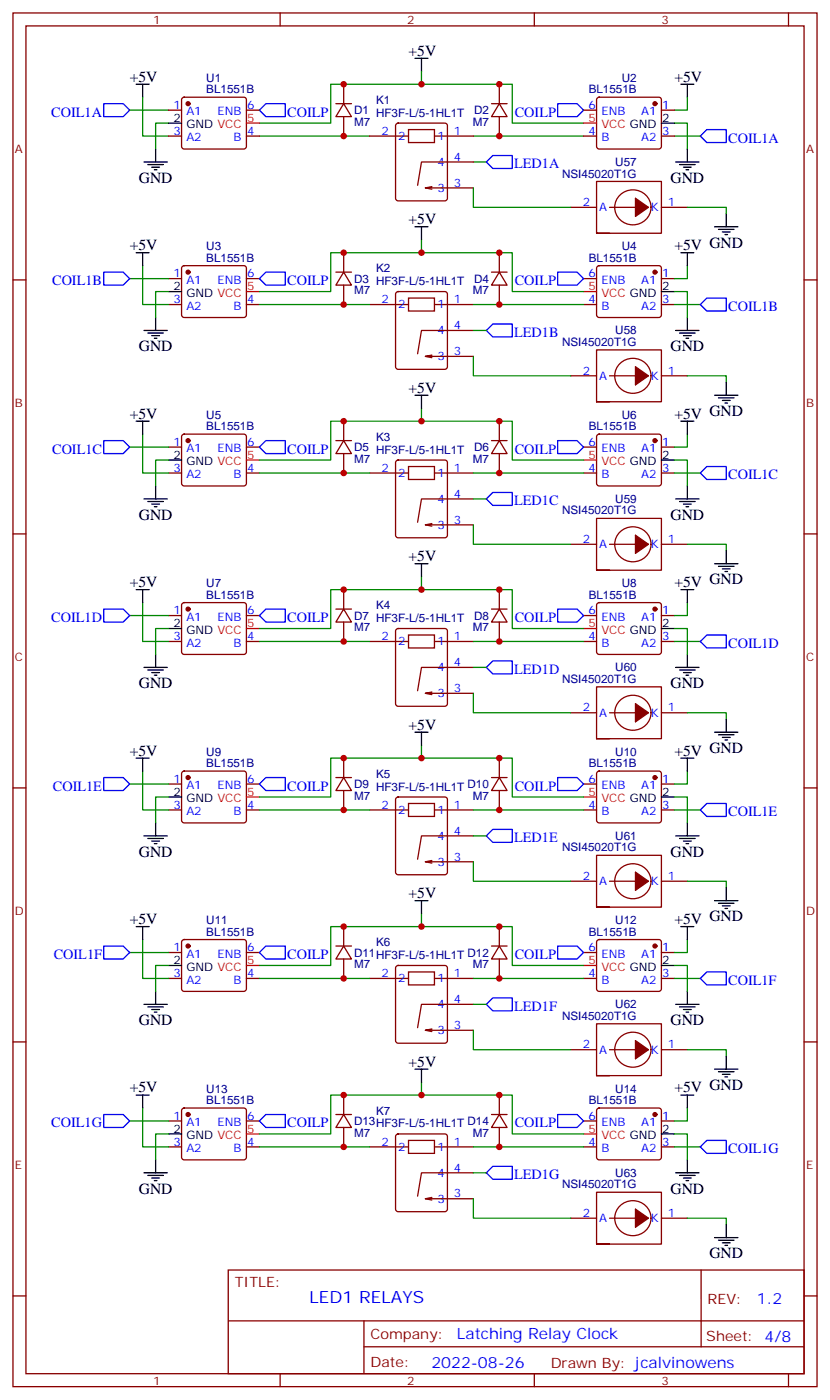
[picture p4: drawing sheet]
<svg xmlns="http://www.w3.org/2000/svg" width="226mm" height="381mm" viewBox="0 0 226 381" stroke-linecap="round" stroke-linejoin="round" font-family="sans-serif">
<g fill="none" stroke="#870000" stroke-width=".35">
<path d="M3.5 3.5h218.7v374h-218.7zM7.1 7.1h211.6v366.8h-211.6zM76.2 3.5v3.6M145.3 3.5v3.6M214.5 3.5v3.6M45.9 30h3.5M45.9 37h3.5M49.6 26.7l.5-.2h16.2a.71 .71 0 0 1 .7 .7v12.7l-.2 .5-.5 .2h-16.2l-.5-.3-.2-.4v-12.7zM67 30h3.6M67 37h3.6M91.4 28.2h4.2M93.5 28.2l2.1 3.6h-4.2z"/>
<path d="M93.5 22.9v5.3M93.5 31.8v5.2M100.5 37h10.6M107.8 33.7l.5-.2h12.7a.71 .71 0 0 1 .7 .7l-.1 20-.6 .5h-12.7l-.5-.3-.2-.4v-19.8zM111.1 35.3h7.1v3.5h-7.1zM118.2 37h10.6M133.7 28.2h4.2M135.8 28.2l2.1 3.6h-4.2zM135.8 22.9v5.3M135.8 31.8v5.2M158.7 30h3.6M158.7 37h3.6"/>
<path d="M162.5 26.7l.5-.2h16.2a.71 .71 0 0 1 .7 .7v12.7l-.2 .5-.5 .2h-16.2l-.5-.3-.2-.4v-12.7zM179.9 30h3.5M179.9 37h3.5M115.7 51.2l1.8 .3M117.5 50.8l-1.8 .4h13.1M128.8 44.1h-14.1l-1.1 6.3M155.2 56.4h7.1M165.8 56.4h10.6M168.4 53.4a4.8 4.8 0 0 1 7.7 .1 4.8 4.8 0 0 1-2.2 7.4 4.8 4.8 0 0 1-5.7-1.6 4.8 4.8 0 0 1 .2-5.9zM179.9 56.4h7.1M3.5 76.2h3.6M45.9 75.8h3.5"/>
<path d="M49.6 72.5l.5-.2h16.2a.71 .71 0 0 1 .7 .7v12.7l-.2 .5-.5 .2h-16.2l-.5-.2-.2-.5v-12.7zM67 75.8h3.6M91.4 74.1h4.2M93.5 74.1l2.1 3.5h-4.2zM93.5 68.8v5.3M93.5 77.6v5.3M107.8 79.6l.5-.2h12.7a.71 .71 0 0 1 .7 .7l-.1 20-.6 .4h-12.7l-.5-.2-.2-.5v-19.7zM133.7 74.1h4.2M135.8 74.1l2.1 3.5h-4.2zM135.8 68.8v5.3M135.8 77.6v5.3M158.7 75.8h3.6"/>
<path d="M162.3 63.5v-14.1h17.6v14.1h-17.6h3.5M162.5 72.5l.5-.2h16.2a.71 .71 0 0 1 .7 .7v12.7l-.2 .5-.5 .2h-16.2l-.5-.2-.2-.5v-12.7zM179.9 75.8h3.5M218.7 76.2h3.5M45.9 82.9h3.5M67 82.9h3.6M100.5 82.9h10.6M111.1 81.1h7.1v3.6h-7.1zM115.7 97l1.8 .4M117.5 96.7l-1.8 .3h13.1M118.2 82.9h10.6M128.8 90h-14.1l-1.1 6.3"/>
<path d="M158.7 82.9h3.6M168.4 99.2a4.8 4.8 0 0 1 7.7 .2 4.8 4.8 0 0 1-2.2 7.4 4.8 4.8 0 0 1-5.7-1.7 4.8 4.8 0 0 1 .2-5.9zM179.9 82.9h3.5M49.6 118.4l.5-.2h16.2a.71 .71 0 0 1 .7 .7v12.7l-.2 .5-.5 .2h-16.2l-.5-.2-.2-.5v-12.7zM91.4 119.9h4.2M93.5 119.9l2.1 3.6h-4.2zM93.5 114.7v5.2M133.7 119.9h4.2M135.8 119.9l2.1 3.6h-4.2zM135.8 114.7v5.2M155.2 102.3h7.1M162.3 109.4v-14.1h17.6v14.1h-17.6h3.5"/>
<path d="M162.5 118.4l.5-.2h16.2a.71 .71 0 0 1 .7 .7v12.7l-.2 .5-.5 .2h-16.2l-.5-.2-.2-.5v-12.7zM165.8 102.3h10.6M179.9 102.3h7.1M45.9 128.8h3.5M45.9 121.7h3.5M67 128.8h3.6M67 121.7h3.6M93.5 123.5v5.3M100.5 128.8h10.6M107.8 125.4l.5-.2h12.7a.71 .71 0 0 1 .7 .7l-.1 20.1-.6 .4h-12.7l-.5-.2-.2-.5v-19.8zM111.1 127h7.1v3.5h-7.1zM118.2 128.8h10.6"/>
<path d="M128.8 135.8h-14.1l-1.1 6.4M135.8 123.5v5.3M158.7 128.8h3.6M158.7 121.7h3.6M179.9 128.8h3.5M179.9 121.7h3.5M3.5 145.3h3.6M115.7 142.9l1.8 .3M117.5 142.5l-1.8 .4h13.1M155.2 148.2h7.1M162.3 155.2v-14.1h17.6v14.1h-17.6h3.5M165.8 148.2h10.6"/>
<path d="M168.4 145.1a4.8 4.8 0 0 1 7.7 .2 4.8 4.8 0 0 1-2.2 7.3 4.8 4.8 0 0 1-5.7-1.6 4.8 4.8 0 0 1 .2-5.9zM179.9 148.2h7.1M218.7 145.3h3.5M45.9 174.6h3.5M45.9 167.6h3.5M49.6 164.2l.5-.2h16.2a.71 .71 0 0 1 .7 .7v12.7l-.2 .5-.5 .3h-16.2l-.5-.3-.2-.5v-12.7zM67 174.6h3.6M67 167.6h3.6M91.4 165.8h4.2M93.5 165.8l2.1 3.5h-4.2zM93.5 160.5v5.3M93.5 169.3v5.3"/>
<path d="M100.5 174.6h10.6M107.8 171.3l.5-.2h12.7a.71 .71 0 0 1 .7 .7l-.1 20-.6 .5h-12.7l-.5-.3-.2-.4v-19.8zM111.1 172.9h7.1v3.5h-7.1zM118.2 174.6h10.6M133.7 165.8h4.2M135.8 165.8l2.1 3.5h-4.2zM135.8 160.5v5.3M135.8 169.3v5.3M158.7 174.6h3.6M158.7 167.6h3.6M162.5 164.2l.5-.2h16.2a.71 .71 0 0 1 .7 .7v12.7l-.2 .5-.5 .3h-16.2l-.5-.3-.2-.5v-12.7zM179.9 174.6h3.5"/>
<path d="M179.9 167.6h3.5M115.7 188.7l1.8 .4M117.5 188.4l-1.8 .3h13.1M128.8 181.7h-14.1l-1.1 6.3M155.2 194h7.1M165.8 194h10.6M168.4 191a4.8 4.8 0 0 1 7.7 .1 4.8 4.8 0 0 1-2.2 7.4 4.8 4.8 0 0 1-5.7-1.6 4.8 4.8 0 0 1 .2-5.9zM179.9 194h7.1M3.5 214.5h3.6M45.9 213.4h3.5M49.6 210.1l.5-.2h16.2a.71 .71 0 0 1 .7 .7v12.7l-.2 .5-.5 .2h-16.2l-.5-.2-.2-.5v-12.7zM67 213.4h3.6"/>
<path d="M91.4 211.7h4.2M93.5 211.7l2.1 3.5h-4.2zM93.5 206.4v5.3M93.5 215.2v5.3M107.8 217.2l.5-.2h12.7a.71 .71 0 0 1 .7 .7l-.1 20-.6 .4h-12.7l-.5-.2-.2-.5v-19.7zM111.1 218.7h7.1v3.6h-7.1zM133.7 211.7h4.2M135.8 211.7l2.1 3.5h-4.2zM135.8 206.4v5.3M135.8 215.2v5.3M158.7 213.4h3.6M162.3 201.1v-14.1h17.6v14.1h-17.6h3.5"/>
<path d="M162.5 210.1l.5-.2h16.2a.71 .71 0 0 1 .7 .7v12.7l-.2 .5-.5 .2h-16.2l-.5-.2-.2-.5v-12.7zM179.9 213.4h3.5M218.7 214.5h3.5M45.9 220.5h3.5M67 220.5h3.6M100.5 220.5h10.6M115.7 234.6l1.8 .4M117.5 234.2l-1.8 .4h13.1M118.2 220.5h10.6M128.8 227.5h-14.1l-1.1 6.4M155.2 239.9h7.1M158.7 220.5h3.6"/>
<path d="M165.8 239.9h10.6M168.4 236.8a4.8 4.8 0 0 1 7.7 .2 4.8 4.8 0 0 1-2.2 7.4 4.8 4.8 0 0 1-5.7-1.7 4.8 4.8 0 0 1 .2-5.9zM179.9 220.5h3.5M179.9 239.9h7.1M45.9 259.3h3.5M49.6 256l.5-.2h16.2a.71 .71 0 0 1 .7 .7v12.7l-.2 .5-.5 .2h-16.2l-.5-.3-.2-.4v-12.7zM67 259.3h3.6M91.4 257.5h4.2M93.5 257.5l2.1 3.6h-4.2zM93.5 252.2v5.3M133.7 257.5h4.2M135.8 257.5l2.1 3.6h-4.2z"/>
<path d="M135.8 252.2v5.3M158.7 259.3h3.6M162.3 246.9v-14.1h17.6v14.1h-17.6h3.5M162.5 256l.5-.2h16.2a.71 .71 0 0 1 .7 .7v12.7l-.2 .5-.5 .2h-16.2l-.5-.3-.2-.4v-12.7zM179.9 259.3h3.5M45.9 266.3h3.5M67 266.3h3.6M93.5 261.1v5.2M100.5 266.3h10.6M107.8 263l.5-.2h12.7a.71 .71 0 0 1 .7 .7l-.1 20.1-.6 .4h-12.7l-.5-.2-.2-.5v-19.8zM111.1 264.6h7.1v3.5h-7.1zM118.2 266.3h10.6"/>
<path d="M128.8 273.4h-14.1l-1.1 6.4M135.8 261.1v5.2M158.7 266.3h3.6M179.9 266.3h3.5M3.5 283.6h3.6M93.5 298.1v5.3M115.7 280.5l1.8 .3M117.5 280.1l-1.8 .4h13.1M135.8 298.1v5.3M155.2 285.8h7.1M162.3 292.8v-14.1h17.6v14.1h-17.6h3.5M165.8 285.8h10.6"/>
<path d="M168.4 282.7a4.8 4.8 0 0 1 7.7 .1 4.8 4.8 0 0 1-2.2 7.4 4.8 4.8 0 0 1-5.7-1.6 4.8 4.8 0 0 1 .2-5.9zM179.9 285.8h7.1M218.7 283.6h3.5M45.9 312.2h3.5M45.9 305.2h3.5M49.6 301.8l.5-.2h16.2a.71 .71 0 0 1 .7 .7v12.7l-.2 .5-.5 .2h-16.2l-.5-.2-.2-.5v-12.7zM67 312.2h3.6M67 305.2h3.6M91.4 303.4h4.2M93.5 303.4l2.1 3.5h-4.2zM93.5 306.9v5.3M100.5 312.2h10.6"/>
<path d="M107.8 308.9l.5-.2h12.7a.71 .71 0 0 1 .7 .7l-.1 20-.6 .4h-12.7l-.5-.2-.2-.5v-19.7zM111.1 310.4h7.1v3.6h-7.1zM118.2 312.2h10.6M128.8 319.3h-14.1l-1.1 6.3M133.7 303.4h4.2M135.8 303.4l2.1 3.5h-4.2zM135.8 306.9v5.3M158.7 312.2h3.6M158.7 305.2h3.6M162.5 301.8l.5-.2h16.2a.71 .71 0 0 1 .7 .7v12.7l-.2 .5-.5 .2h-16.2l-.5-.2-.2-.5v-12.7zM179.9 312.2h3.5M179.9 305.2h3.5"/>
<path d="M115.7 326.3l1.8 .4M117.5 326l-1.8 .3h13.1M155.2 331.6h7.1M162.3 338.7v-14.1h17.6v14.1h-17.6h3.5M165.8 331.6h10.6M168.4 328.5a4.8 4.8 0 0 1 7.7 .2 4.8 4.8 0 0 1-2.2 7.4 4.8 4.8 0 0 1-5.7-1.7 4.8 4.8 0 0 1 .2-5.9zM179.9 331.6h7.1M3.5 352.8h3.6M62.1 345.7h156.6v28.2h-156.6zM62.1 359.6h156.5M99 359.6v14.1M190.7 345.7v20.9"/>
<path d="M218.7 352.8h3.5M76.2 373.9v3.6M99 366.6h119.6M145.3 373.9v3.6M214.5 373.9v3.6"/>
</g>
<g fill="#870000" stroke="#870000" stroke-width=".35">
<path d="M172.9 54v4.9z"/>
<path d="M172.9 54l3.5 2.4-3.5 2.5z"/>
<path d="M172.9 99.8v5z"/>
<path d="M172.9 99.8l3.5 2.5-3.5 2.5z"/>
<path d="M172.9 145.7v4.9z"/>
<path d="M172.9 145.7l3.5 2.5-3.5 2.4z"/>
<path d="M172.9 191.6v4.9z"/>
<path d="M172.9 191.6l3.5 2.4-3.5 2.5z"/>
<path d="M172.9 237.4v5z"/>
<path d="M172.9 237.4l3.5 2.5-3.5 2.5z"/>
<path d="M172.9 283.3v4.9z"/>
<path d="M172.9 283.3l3.5 2.5-3.5 2.4z"/>
<path d="M172.9 329.1v5z"/>
<path d="M172.9 329.1l3.5 2.5-3.5 2.5z"/>
<circle cx="178.2" cy="303.4" r=".53"/>
<circle cx="51.2" cy="303.4" r=".53"/>
<circle cx="178.2" cy="257.5" r=".53"/>
<circle cx="51.2" cy="257.5" r=".53"/>
<circle cx="178.2" cy="211.7" r=".53"/>
<circle cx="51.2" cy="211.7" r=".53"/>
<circle cx="178.2" cy="165.8" r=".53"/>
<circle cx="51.2" cy="165.8" r=".53"/>
<circle cx="178.2" cy="119.9" r=".53"/>
<circle cx="51.2" cy="119.9" r=".53"/>
<circle cx="178.2" cy="74.1" r=".53"/>
<circle cx="51.2" cy="74.1" r=".53"/>
<circle cx="51.2" cy="28.2" r=".53"/>
<circle cx="178.2" cy="28.2" r=".53"/>
</g>
<g fill="none" stroke="#000" stroke-width=".35">
<path d="M112.9 15.9h3.5M114.7 15.9v3.5M37 22.9h3.6M38.8 22.9v3.6M45.9 33.5h3.5M179.9 33.5h3.5M185.2 22.9h3.5M187 22.9v3.6M39.2 44.1h6.3M40.2 44.8h4.2M41.3 45.5h2.1M42 46.2h.7"/>
<path d="M42.3 40.6v3.5M183.8 44.1h6.3M184.9 44.8h4.2M185.9 45.5h2.1M186.6 46.2h.7M187 40.6v3.5M197.6 58.2v3.5M37 68.8h3.6M38.8 68.8v3.5M45.9 79.4h3.5M112.9 61.7h3.5M114.7 61.7v3.6"/>
<path d="M179.9 79.4h3.5M185.2 68.8h3.5M187 68.8v3.5M194.4 61.7h6.3M195.4 62.4h4.3M196.5 63.1h2.1M197.2 63.9h.7M39.2 90h6.3M40.2 90.7h4.2M41.3 91.4h2.1M42 92.1h.7M42.3 86.4v3.6"/>
<path d="M183.8 90h6.3M184.9 90.7h4.2M185.9 91.4h2.1M186.6 92.1h.7M187 86.4v3.6M37 114.7h3.6M38.8 114.7v3.5M112.9 107.6h3.5M114.7 107.6v3.5M185.2 114.7h3.5M187 114.7v3.5M194.4 107.6h6.3"/>
<path d="M195.4 108.3h4.3M196.5 109h2.1M197.2 109.7h.7M197.6 104.1v3.5M39.2 135.8h6.3M40.2 136.5h4.2M41.3 137.2h2.1M42 137.9h.7M42.3 132.3v3.5M45.9 125.2h3.5M179.9 125.2h3.5M183.8 135.8h6.3"/>
<path d="M184.9 136.5h4.2M185.9 137.2h2.1M186.6 137.9h.7M187 132.3v3.5M112.9 153.5h3.5M114.7 153.5v3.5M194.4 153.5h6.3M195.4 154.2h4.3M196.5 154.9h2.1M197.2 155.6h.7M197.6 149.9v3.6M37 160.5h3.6"/>
<path d="M38.8 160.5v3.5M42.3 178.2v3.5M45.9 171.1h3.5M179.9 171.1h3.5M185.2 160.5h3.5M187 160.5v3.5M187 178.2v3.5M39.2 181.7h6.3M40.2 182.4h4.2M41.3 183.1h2.1M42 183.8h.7M112.9 199.3h3.5"/>
<path d="M114.7 199.3v3.5M183.8 181.7h6.3M184.9 182.4h4.2M185.9 183.1h2.1M186.6 183.8h.7M194.4 199.3h6.3M197.6 195.8v3.5M37 206.4h3.6M38.8 206.4v3.5M45.9 217h3.5M179.9 217h3.5M185.2 206.4h3.5"/>
<path d="M187 206.4v3.5M195.4 200h4.3M196.5 200.7h2.1M197.2 201.4h.7M39.2 227.5h6.3M40.2 228.2h4.2M41.3 229h2.1M42 229.7h.7M42.3 224v3.5M183.8 227.5h6.3M184.9 228.2h4.2M185.9 229h2.1"/>
<path d="M186.6 229.7h.7M187 224v3.5M37 252.2h3.6M38.8 252.2v3.6M112.9 245.2h3.5M114.7 245.2v3.5M185.2 252.2h3.5M187 252.2v3.6M194.4 245.2h6.3M195.4 245.9h4.3M196.5 246.6h2.1M197.2 247.3h.7"/>
<path d="M197.6 241.7v3.5M39.2 273.4h6.3M40.2 274.1h4.2M41.3 274.8h2.1M42 275.5h.7M42.3 269.9v3.5M45.9 262.8h3.5M179.9 262.8h3.5M183.8 273.4h6.3M184.9 274.1h4.2M185.9 274.8h2.1M186.6 275.5h.7"/>
<path d="M187 269.9v3.5M37 298.1h3.6M38.8 298.1v3.5M112.9 291h3.5M114.7 291v3.6M185.2 298.1h3.5M187 298.1v3.5M194.4 291h6.3M195.4 291.7h4.3M196.5 292.5h2.1M197.2 293.2h.7M197.6 287.5v3.5"/>
<path d="M39.2 319.3h6.3M40.2 320h4.2M42.3 315.7v3.6M45.9 308.7h3.5M179.9 308.7h3.5M183.8 319.3h6.3M184.9 320h4.2M187 315.7v3.6M41.3 320.7h2.1M42 321.4h.7M185.9 320.7h2.1M186.6 321.4h.7"/>
<path d="M194.4 336.9h6.3M195.4 337.6h4.3M196.5 338.3h2.1M197.2 339h.7M197.6 333.4v3.5"/>
</g>
<g fill="none" stroke="#f00" stroke-width=".35">
<path d="M67 33.5h3.6M158.7 33.5h3.6M67 79.4h3.6M158.7 79.4h3.6M67 125.2h3.6M158.7 125.2h3.6M67 171.1h3.6M158.7 171.1h3.6M67 217h3.6M158.7 217h3.6M67 262.8h3.6M158.7 262.8h3.6"/>
<path d="M67 308.7h3.6M158.7 308.7h3.6"/>
</g>
<g fill="none" stroke="#008700" stroke-width=".35">
<path d="M114.7 19.4v3.5h-24.7v10.6h-19.4M35.3 30h10.6M38.8 26.5v10.5h7.1M45.9 33.5h-3.6v7.1M70.6 37h29.9M114.7 22.9h24.6v10.6h19.4M128.8 37h29.9M183.4 33.5h3.6v7.1M183.4 37h7.1M187 26.5v3.5h-3.6M128.8 51.2v5.2h26.4M128.8 44.1h3.5"/>
<path d="M187 56.4h10.6v1.8M35.3 75.8h10.6M38.8 72.3v10.6h7.1M45.9 79.4h-3.6v7M114.7 65.3v3.5h-24.7v10.6h-19.4M114.7 68.8h24.6v10.6h19.4M183.4 79.4h3.6v7M187 72.3v3.5h-3.6M70.6 82.9h29.9M128.8 97v5.3h26.4M128.8 82.9h29.9M128.8 90h3.5"/>
<path d="M183.4 82.9h7.1M38.8 118.2v10.6h7.1M114.7 111.1v3.6h-24.7v10.5h-19.4M114.7 114.7h24.6v10.5h19.4M187 118.2v3.5h-3.6M187 102.3h10.6v1.8M35.3 121.7h10.6M45.9 125.2h-3.6v7.1M70.6 128.8h29.9M128.8 128.8h29.9M128.8 135.8h3.5M183.4 125.2h3.6v7.1"/>
<path d="M183.4 128.8h7.1M114.7 157v3.5h-24.7v10.6h-19.4M128.8 142.9v5.3h26.4M187 148.2h10.6v1.7M35.3 167.6h10.6M38.8 164v10.6h7.1M45.9 171.1h-3.6v7.1M70.6 174.6h29.9M114.7 160.5h24.6v10.6h19.4M128.8 174.6h29.9M183.4 171.1h3.6v7.1M183.4 174.6h7.1"/>
<path d="M187 164v3.6h-3.6M128.8 188.7v5.3h26.4M128.8 181.7h3.5M187 194h10.6v1.8M35.3 213.4h10.6M38.8 209.9v10.6h7.1M45.9 217h-3.6v7M114.7 202.8v3.6h-24.7v10.6h-19.4M114.7 206.4h24.6v10.6h19.4M183.4 217h3.6v7M187 209.9v3.5h-3.6M70.6 220.5h29.9"/>
<path d="M128.8 234.6v5.3h26.4M128.8 220.5h29.9M128.8 227.5h3.5M183.4 220.5h7.1M187 239.9h10.6v1.8M35.3 259.3h10.6M38.8 255.8v10.5h7.1M114.7 248.7v3.5h-24.7v10.6h-19.4M114.7 252.2h24.6v10.6h19.4M187 255.8v3.5h-3.6M45.9 262.8h-3.6v7.1M70.6 266.3h29.9"/>
<path d="M128.8 266.3h29.9M128.8 273.4h3.5M183.4 262.8h3.6v7.1M183.4 266.3h7.1M114.7 294.6v3.5h-24.7v10.6h-19.4M114.7 298.1h24.6v10.6h19.4M128.8 280.5v5.3h26.4M187 285.8h10.6v1.7M35.3 305.2h10.6M38.8 301.6v10.6h7.1M45.9 308.7h-3.6v7M70.6 312.2h29.9"/>
<path d="M128.8 312.2h29.9M128.8 319.3h3.5M183.4 308.7h3.6v7M183.4 312.2h7.1M187 301.6v3.6h-3.6M128.8 326.3v5.3h26.4M187 331.6h10.6v1.8"/>
</g>
<g fill="none" stroke="#00f" stroke-width=".35">
<path d="M28.2 28.2h5.3l1.8 1.8-1.8 1.8h-5.3zM70.6 30l1.7-1.8h5.3v3.6h-5.3zM151.7 28.2h5.3l1.7 1.8-1.7 1.8h-5.3zM190.5 37l1.8-1.7h5.3v3.5h-5.3zM134.1 42.3h5.2v3.6h-5.2l-1.8-1.8zM28.2 74.1h5.3l1.8 1.7-1.8 1.8h-5.3zM72.3 74.1h5.3v3.5h-5.3l-1.7-1.8zM151.7 74.1h5.3l1.7 1.7-1.7 1.8h-5.3zM134.1 88.2h5.2v3.5h-5.2l-1.8-1.7zM192.3 81.1h5.3v3.6h-5.3l-1.8-1.8zM28.2 119.9h5.3l1.8 1.8-1.8 1.8h-5.3zM72.3 119.9h5.3v3.6h-5.3l-1.7-1.8z"/>
<path d="M151.7 119.9h5.3l1.7 1.8-1.7 1.8h-5.3zM134.1 134.1h5.2v3.5h-5.2l-1.8-1.8zM192.3 127h5.3v3.5h-5.3l-1.8-1.7zM28.2 165.8h5.3l1.8 1.8-1.8 1.7h-5.3zM70.6 167.6l1.7-1.8h5.3v3.5h-5.3zM134.1 179.9h5.2v3.5h-5.2l-1.8-1.7zM151.7 165.8h5.3l1.7 1.8-1.7 1.7h-5.3zM192.3 172.9h5.3v3.5h-5.3l-1.8-1.8zM28.2 211.7h5.3l1.8 1.7-1.8 1.8h-5.3zM70.6 213.4l1.7-1.7h5.3v3.5h-5.3zM151.7 211.7h5.3l1.7 1.7-1.7 1.8h-5.3zM192.3 218.7h5.3v3.6h-5.3l-1.8-1.8z"/>
<path d="M134.1 225.8h5.2v3.5h-5.2l-1.8-1.8zM28.2 257.5h5.3l1.8 1.8-1.8 1.8h-5.3zM70.6 259.3l1.7-1.8h5.3v3.6h-5.3zM151.7 257.5h5.3l1.7 1.8-1.7 1.8h-5.3zM134.1 271.6h5.2v3.6h-5.2l-1.8-1.8zM190.5 266.3l1.8-1.7h5.3v3.5h-5.3zM28.2 303.4h5.3l1.8 1.8-1.8 1.7h-5.3zM72.3 303.4h5.3v3.5h-5.3l-1.7-1.7zM132.3 319.3l1.8-1.8h5.2v3.5h-5.2zM151.7 303.4h5.3l1.7 1.8-1.7 1.7h-5.3zM192.3 310.4h5.3v3.6h-5.3l-1.8-1.8z"/>
</g>
<g fill="#c00">
<circle cx="114.7" cy="298.1" r=".88"/>
<circle cx="93.5" cy="298.1" r=".88"/>
<circle cx="93.5" cy="312.2" r=".88"/>
<circle cx="135.8" cy="298.1" r=".88"/>
<circle cx="135.8" cy="312.2" r=".88"/>
<circle cx="114.7" cy="252.2" r=".88"/>
<circle cx="93.5" cy="252.2" r=".88"/>
<circle cx="93.5" cy="266.3" r=".88"/>
<circle cx="135.8" cy="252.2" r=".88"/>
<circle cx="135.8" cy="266.3" r=".88"/>
<circle cx="114.7" cy="206.4" r=".88"/>
<circle cx="93.5" cy="206.4" r=".88"/>
<circle cx="93.5" cy="220.5" r=".88"/>
<circle cx="135.8" cy="206.4" r=".88"/>
<circle cx="135.8" cy="220.5" r=".88"/>
<circle cx="114.7" cy="160.5" r=".88"/>
<circle cx="93.5" cy="160.5" r=".88"/>
<circle cx="93.5" cy="174.6" r=".88"/>
<circle cx="135.8" cy="160.5" r=".88"/>
<circle cx="135.8" cy="174.6" r=".88"/>
<circle cx="114.7" cy="114.7" r=".88"/>
<circle cx="93.5" cy="114.7" r=".88"/>
<circle cx="93.5" cy="128.8" r=".88"/>
<circle cx="135.8" cy="114.7" r=".88"/>
<circle cx="135.8" cy="128.8" r=".88"/>
<circle cx="114.7" cy="68.8" r=".88"/>
<circle cx="93.5" cy="68.8" r=".88"/>
<circle cx="93.5" cy="82.9" r=".88"/>
<circle cx="135.8" cy="68.8" r=".88"/>
<circle cx="135.8" cy="82.9" r=".88"/>
<circle cx="135.8" cy="37" r=".88"/>
<circle cx="135.8" cy="22.9" r=".88"/>
<circle cx="93.5" cy="37" r=".88"/>
<circle cx="93.5" cy="22.9" r=".88"/>
<circle cx="114.7" cy="22.9" r=".88"/>
</g>
<text font-size="4.6" fill="#00f" x="84.2" y="354.7">LED1 RELAYS</text>
<g font-size="4.2">
<text x="111.1" y="15.2">+5V</text>
<text x="35.3" y="22.2">+5V</text>
<text x="183.4" y="22.2">+5V</text>
<text x="37.7" y="49.7">GND</text>
<text x="182.4" y="49.7">GND</text>
<text x="111.1" y="61">+5V</text>
<text x="35.3" y="68.1">+5V</text>
<text x="183.4" y="68.1">+5V GND</text>
<text x="37.7" y="95.6">GND</text>
<text x="182.4" y="95.6">GND</text>
<text x="111.1" y="106.9">+5V</text>
<text x="35.3" y="113.9">+5V</text>
<text x="183.4" y="113.9">+5V GND</text>
<text x="37.7" y="141.5">GND</text>
<text x="182.4" y="141.5">GND</text>
<text x="111.1" y="152.8">+5V</text>
<text x="35.3" y="159.8">+5V</text>
<text x="183.4" y="159.8">+5V GND</text>
<text x="37.7" y="187.3">GND</text>
<text x="182.4" y="187.3">GND</text>
<text x="111.1" y="198.6">+5V</text>
<text x="35.3" y="205.7">+5V</text>
<text x="183.4" y="205.7">+5V GND</text>
<text x="37.7" y="233.2">GND</text>
<text x="182.4" y="233.2">GND</text>
<text x="111.1" y="244.5">+5V</text>
<text x="35.3" y="251.5">+5V</text>
<text x="183.4" y="251.5">+5V GND</text>
<text x="37.7" y="279">GND</text>
<text x="182.4" y="279">GND</text>
<text x="111.1" y="290.3">+5V</text>
<text x="35.3" y="297.4">+5V</text>
<text x="183.4" y="297.4">+5V GND</text>
<text x="37.7" y="324.9">GND</text>
<text x="182.4" y="324.9">GND</text>
<text x="193" y="342.5">GND</text>
</g>
<g font-size="4.2" fill="#00f">
<text x="205.9" y="355">1.2</text>
<text x="124.3" y="364.5">Latching Relay Clock</text>
<text x="117.3" y="372.3">2022-08-26</text>
</g>
<g font-size="3.9" fill="#00f">
<text x="14" y="31.8">COIL1A</text>
<text x="78.1" y="31.8">COILP</text>
<text x="140" y="31.8">COILP</text>
<text x="198.1" y="38.8">COIL1A</text>
<text x="139.9" y="45.9">LED1A</text>
<text x="14.2" y="77.6">COIL1B</text>
<text x="78.1" y="77.6">COILP</text>
<text x="140" y="77.6">COILP</text>
<text x="198.1" y="84.7">COIL1B</text>
<text x="139.9" y="91.7">LED1B</text>
<text x="14.2" y="123.5">COIL1C</text>
<text x="78.1" y="123.5">COILP</text>
<text x="140" y="123.5">COILP</text>
<text x="198.1" y="130.5">COIL1C</text>
<text x="139.9" y="137.6">LED1C</text>
<text x="14" y="169.3">COIL1D</text>
<text x="78.1" y="169.3">COILP</text>
<text x="140" y="169.3">COILP</text>
<text x="198.1" y="176.4">COIL1D</text>
<text x="139.9" y="183.4">LED1D</text>
<text x="14.4" y="215.2">COIL1E</text>
<text x="78.1" y="215.2">COILP</text>
<text x="140" y="215.2">COILP</text>
<text x="198.1" y="222.3">COIL1E</text>
<text x="139.9" y="229.3">LED1E</text>
<text x="14.6" y="261.1">COIL1F</text>
<text x="78.1" y="261.1">COILP</text>
<text x="140" y="261.1">COILP</text>
<text x="198.1" y="268.1">COIL1F</text>
<text x="139.9" y="275.2">LED1F</text>
<text x="14" y="306.9">COIL1G</text>
<text x="78.1" y="306.9">COILP</text>
<text x="140" y="306.9">COILP</text>
<text x="198.1" y="314">COIL1G</text>
<text x="139.9" y="321">LED1G</text>
</g>
<g font-size="3.9" fill="#800">
<text x="63.9" y="350.3">TITLE:</text>
<text x="192.5" y="355">REV:</text>
<text x="100.8" y="364.5">Company:</text>
<text x="192.1" y="365.1">Sheet: 4/8</text>
<text x="100.8" y="372.2">Date:</text>
<text x="149.8" y="372.3">Drawn By: jcalvinowens</text>
</g>
<g font-size="3.2" fill="#800">
<text x="41.6" y="6.5">1</text>
<text x="110.8" y="6.5">2</text>
<text x="179.9" y="6.5">3</text>
<text x="4.1" y="41.6">A</text>
<text x="219.3" y="41.6">A</text>
<text x="4.1" y="110.8">B</text>
<text x="219.3" y="110.8">B</text>
<text x="4.1" y="179.9">C</text>
<text x="219.3" y="179.9">C</text>
<text x="4.1" y="249.1">D</text>
<text x="219.3" y="249.1">D</text>
<text x="4.1" y="318.2">E</text>
<text x="219.3" y="318.2">E</text>
<text x="41.6" y="376.9">1</text>
<text x="110.8" y="376.9">2</text>
<text x="179.9" y="376.9">3</text>
</g>
<g font-size="3.2" fill="#000080">
<text x="56.1" y="22.2">U1</text>
<text x="169.1" y="22.2">U2</text>
<text x="56.1" y="25.4">BL1551B</text>
<text x="102.3" y="28.2">K1</text>
<text x="160.1" y="25.4">BL1551B</text>
<text x="96.3" y="34.3">M7</text>
<text x="96.3" y="31.1">D1 HF3F-L/5-1HL1T</text>
<text x="128.6" y="34.3">M7</text>
<text x="128.9" y="31.1">D2</text>
<text x="167.4" y="45.2">U57</text>
<text x="152.9" y="48.3">NSI45020T1G</text>
<text x="56.1" y="71.3">BL1551B</text>
<text x="56.1" y="68.1">U3</text>
<text x="160.1" y="71.3">BL1551B</text>
<text x="169.1" y="68.1">U4</text>
<text x="96.3" y="77">D3 HF3F-L/5-1HL1T</text>
<text x="102.3" y="74.1">K2</text>
<text x="128.9" y="77">D4</text>
<text x="96.3" y="80.1">M7</text>
<text x="128.6" y="80.1">M7</text>
<text x="152.9" y="94.2">NSI45020T1G</text>
<text x="167.4" y="91">U58</text>
<text x="56.1" y="114">U5</text>
<text x="169.1" y="114">U6</text>
<text x="56.1" y="117.1">BL1551B</text>
<text x="102.3" y="119.9">K3</text>
<text x="160.1" y="117.1">BL1551B</text>
<text x="96.3" y="122.8">D5 HF3F-L/5-1HL1T</text>
<text x="128.9" y="122.8">D6</text>
<text x="96.3" y="126">M7</text>
<text x="128.6" y="126">M7</text>
<text x="167.4" y="136.9">U59</text>
<text x="152.9" y="140.1">NSI45020T1G</text>
<text x="56.1" y="159.8">U7</text>
<text x="169.1" y="159.8">U8</text>
<text x="56.1" y="163">BL1551B</text>
<text x="102.3" y="165.8">K4</text>
<text x="160.1" y="163">BL1551B</text>
<text x="96.3" y="171.9">M7</text>
<text x="96.3" y="168.7">D7 HF3F-L/5-1HL1T</text>
<text x="128.6" y="171.9">M7</text>
<text x="128.9" y="168.7">D8</text>
<text x="152.9" y="185.9">NSI45020T1G</text>
<text x="167.4" y="182.7">U60</text>
<text x="56.1" y="208.8">BL1551B</text>
<text x="56.1" y="205.7">U9</text>
<text x="160.1" y="208.8">BL1551B</text>
<text x="167.4" y="205.7">U10</text>
<text x="96.3" y="214.6">D9 HF3F-L/5-1HL1T D10</text>
<text x="102.3" y="211.7">K5</text>
<text x="96.3" y="217.7">M7</text>
<text x="128.6" y="217.7">M7</text>
<text x="152.9" y="231.8">NSI45020T1G</text>
<text x="167.4" y="228.6">U61</text>
<text x="56.1" y="251.5">U11</text>
<text x="167.4" y="251.5">U12</text>
<text x="56.1" y="254.7">BL1551B</text>
<text x="102.3" y="257.5">K6</text>
<text x="160.1" y="254.7">BL1551B</text>
<text x="96.3" y="263.6">M7</text>
<text x="96.3" y="260.4">D11HF3F-L/5-1HL1T D12</text>
<text x="128.6" y="263.6">M7</text>
<text x="167.4" y="274.5">U62</text>
<text x="152.9" y="277.6">NSI45020T1G</text>
<text x="56.1" y="297.4">U13</text>
<text x="167.4" y="297.4">U14</text>
<text x="56.1" y="300.6">BL1551B</text>
<text x="102.3" y="303.4">K7</text>
<text x="160.1" y="300.6">BL1551B</text>
<text x="96.3" y="309.5">M7</text>
<text x="96.3" y="306.3">D13HF3F-L/5-1HL1T D14</text>
<text x="128.6" y="309.5">M7</text>
<text x="152.9" y="323.5">NSI45020T1G</text>
<text x="167.4" y="320.3">U63</text>
</g>
<g font-size="3.2" fill="#00f">
<text x="47.2" y="29.6">1</text>
<text x="67.2" y="29.6">6</text>
<text x="160.1" y="29.6">6</text>
<text x="180.1" y="29.6">1</text>
<text x="50.7" y="31.4">A1</text>
<text x="59.2" y="31.4">ENB</text>
<text x="163.6" y="31.4">ENB</text>
<text x="174.4" y="31.4">A1</text>
<text x="47.2" y="36.7">3</text>
<text x="50.7" y="38.5">A2</text>
<text x="63.5" y="38.5">B</text>
<text x="67.2" y="36.7">4</text>
<text x="103.8" y="36.7">2</text>
<text x="108.3" y="38.1">2</text>
<text x="119" y="38.1">1</text>
<text x="123.5" y="36.7">1</text>
<text x="160.1" y="36.7">4</text>
<text x="163.6" y="38.5">B</text>
<text x="174.4" y="38.5">A2</text>
<text x="180.1" y="36.7">3</text>
<text x="119" y="45.2">4</text>
<text x="123.5" y="43.7">4</text>
<text x="119" y="52.2">3</text>
<text x="123.5" y="50.8">3</text>
<text x="158.5" y="56.1">2</text>
<text x="163" y="57.5">A</text>
<text x="177" y="57.5">K</text>
<text x="181.7" y="56.1">1</text>
<text x="47.2" y="75.5">1</text>
<text x="50.7" y="77.3">A1</text>
<text x="59.2" y="77.3">ENB</text>
<text x="67.2" y="75.5">6</text>
<text x="160.1" y="75.5">6</text>
<text x="163.6" y="77.3">ENB</text>
<text x="174.4" y="77.3">A1</text>
<text x="180.1" y="75.5">1</text>
<text x="47.2" y="82.6">3</text>
<text x="67.2" y="82.6">4</text>
<text x="103.8" y="82.6">2</text>
<text x="108.3" y="84">2</text>
<text x="119" y="84">1</text>
<text x="123.5" y="82.6">1</text>
<text x="160.1" y="82.6">4</text>
<text x="180.1" y="82.6">3</text>
<text x="50.7" y="84.3">A2</text>
<text x="63.5" y="84.3">B</text>
<text x="123.5" y="89.6">4</text>
<text x="163.6" y="84.3">B</text>
<text x="174.4" y="84.3">A2</text>
<text x="119" y="91">4</text>
<text x="119" y="98.1">3</text>
<text x="123.5" y="96.7">3</text>
<text x="158.5" y="102">2</text>
<text x="181.7" y="102">1</text>
<text x="163" y="103.4">A</text>
<text x="177" y="103.4">K</text>
<text x="47.2" y="121.4">1</text>
<text x="50.7" y="123.1">A1</text>
<text x="59.2" y="123.1">ENB</text>
<text x="67.2" y="121.4">6</text>
<text x="160.1" y="121.4">6</text>
<text x="163.6" y="123.1">ENB</text>
<text x="174.4" y="123.1">A1</text>
<text x="180.1" y="121.4">1</text>
<text x="47.2" y="128.4">3</text>
<text x="50.7" y="130.2">A2</text>
<text x="63.5" y="130.2">B</text>
<text x="67.2" y="128.4">4</text>
<text x="103.8" y="128.4">2</text>
<text x="108.3" y="129.8">2</text>
<text x="119" y="129.8">1</text>
<text x="123.5" y="128.4">1</text>
<text x="160.1" y="128.4">4</text>
<text x="163.6" y="130.2">B</text>
<text x="174.4" y="130.2">A2</text>
<text x="180.1" y="128.4">3</text>
<text x="119" y="136.9">4</text>
<text x="123.5" y="135.5">4</text>
<text x="119" y="143.9">3</text>
<text x="123.5" y="142.5">3</text>
<text x="158.5" y="147.8">2</text>
<text x="163" y="149.2">A</text>
<text x="177" y="149.2">K</text>
<text x="181.7" y="147.8">1</text>
<text x="47.2" y="167.2">1</text>
<text x="67.2" y="167.2">6</text>
<text x="160.1" y="167.2">6</text>
<text x="180.1" y="167.2">1</text>
<text x="50.7" y="169">A1</text>
<text x="59.2" y="169">ENB</text>
<text x="163.6" y="169">ENB</text>
<text x="174.4" y="169">A1</text>
<text x="47.2" y="174.3">3</text>
<text x="50.7" y="176">A2</text>
<text x="63.5" y="176">B</text>
<text x="67.2" y="174.3">4</text>
<text x="103.8" y="174.3">2</text>
<text x="108.3" y="175.7">2</text>
<text x="119" y="175.7">1</text>
<text x="123.5" y="174.3">1</text>
<text x="160.1" y="174.3">4</text>
<text x="163.6" y="176">B</text>
<text x="174.4" y="176">A2</text>
<text x="180.1" y="174.3">3</text>
<text x="119" y="182.7">4</text>
<text x="123.5" y="181.3">4</text>
<text x="119" y="189.8">3</text>
<text x="123.5" y="188.4">3</text>
<text x="158.5" y="193.7">2</text>
<text x="163" y="195.1">A</text>
<text x="177" y="195.1">K</text>
<text x="181.7" y="193.7">1</text>
<text x="47.2" y="213.1">1</text>
<text x="50.7" y="214.8">A1</text>
<text x="59.2" y="214.8">ENB</text>
<text x="67.2" y="213.1">6</text>
<text x="160.1" y="213.1">6</text>
<text x="163.6" y="214.8">ENB</text>
<text x="174.4" y="214.8">A1</text>
<text x="180.1" y="213.1">1</text>
<text x="47.2" y="220.1">3</text>
<text x="50.7" y="221.9">A2</text>
<text x="63.5" y="221.9">B</text>
<text x="67.2" y="220.1">4</text>
<text x="103.8" y="220.1">2</text>
<text x="108.3" y="221.5">2</text>
<text x="119" y="221.5">1</text>
<text x="123.5" y="220.1">1</text>
<text x="160.1" y="220.1">4</text>
<text x="163.6" y="221.9">B</text>
<text x="174.4" y="221.9">A2</text>
<text x="180.1" y="220.1">3</text>
<text x="123.5" y="227.2">4</text>
<text x="119" y="228.6">4</text>
<text x="119" y="235.7">3</text>
<text x="123.5" y="234.2">3</text>
<text x="158.5" y="239.5">2</text>
<text x="181.7" y="239.5">1</text>
<text x="163" y="240.9">A</text>
<text x="177" y="240.9">K</text>
<text x="47.2" y="258.9">1</text>
<text x="50.7" y="260.7">A1</text>
<text x="59.2" y="260.7">ENB</text>
<text x="67.2" y="258.9">6</text>
<text x="160.1" y="258.9">6</text>
<text x="163.6" y="260.7">ENB</text>
<text x="174.4" y="260.7">A1</text>
<text x="180.1" y="258.9">1</text>
<text x="47.2" y="266">3</text>
<text x="50.7" y="267.8">A2</text>
<text x="63.5" y="267.8">B</text>
<text x="67.2" y="266">4</text>
<text x="103.8" y="266">2</text>
<text x="108.3" y="267.4">2</text>
<text x="119" y="267.4">1</text>
<text x="123.5" y="266">1</text>
<text x="160.1" y="266">4</text>
<text x="163.6" y="267.8">B</text>
<text x="174.4" y="267.8">A2</text>
<text x="180.1" y="266">3</text>
<text x="119" y="274.5">4</text>
<text x="123.5" y="273.1">4</text>
<text x="119" y="281.5">3</text>
<text x="123.5" y="280.1">3</text>
<text x="158.5" y="285.4">2</text>
<text x="163" y="286.8">A</text>
<text x="177" y="286.8">K</text>
<text x="181.7" y="285.4">1</text>
<text x="47.2" y="304.8">1</text>
<text x="67.2" y="304.8">6</text>
<text x="160.1" y="304.8">6</text>
<text x="180.1" y="304.8">1</text>
<text x="47.2" y="311.9">3</text>
<text x="50.7" y="306.6">A1</text>
<text x="59.2" y="306.6">ENB</text>
<text x="67.2" y="311.9">4</text>
<text x="103.8" y="311.9">2</text>
<text x="123.5" y="311.9">1</text>
<text x="160.1" y="311.9">4</text>
<text x="163.6" y="306.6">ENB</text>
<text x="174.4" y="306.6">A1</text>
<text x="180.1" y="311.9">3</text>
<text x="50.7" y="313.6">A2</text>
<text x="63.5" y="313.6">B</text>
<text x="108.3" y="313.3">2</text>
<text x="119" y="313.3">1</text>
<text x="163.6" y="313.6">B</text>
<text x="174.4" y="313.6">A2</text>
<text x="119" y="320.3">4</text>
<text x="123.5" y="318.9">4</text>
<text x="119" y="327.4">3</text>
<text x="123.5" y="326">3</text>
<text x="158.5" y="331.3">2</text>
<text x="163" y="332.7">A</text>
<text x="177" y="332.7">K</text>
<text x="181.7" y="331.3">1</text>
</g>
<g font-size="3.2">
<text x="47.2" y="33.2">2</text>
<text x="50.7" y="34.9">GND VCC</text>
<text x="180.1" y="33.2">2</text>
<text x="47.2" y="79">2</text>
<text x="50.7" y="80.8">GND VCC</text>
<text x="180.1" y="79">2</text>
<text x="47.2" y="124.9">2</text>
<text x="180.1" y="124.9">2</text>
<text x="50.7" y="126.6">GND VCC</text>
<text x="47.2" y="170.7">2</text>
<text x="50.7" y="172.5">GND VCC</text>
<text x="180.1" y="170.7">2</text>
<text x="47.2" y="216.6">2</text>
<text x="50.7" y="218.4">GND VCC</text>
<text x="180.1" y="216.6">2</text>
<text x="47.2" y="262.5">2</text>
<text x="180.1" y="262.5">2</text>
<text x="50.7" y="264.2">GND VCC</text>
<text x="47.2" y="308.3">2</text>
<text x="50.7" y="310.1">GND VCC</text>
<text x="180.1" y="308.3">2</text>
</g>
<g font-size="3.2" fill="#f00">
<text x="67.2" y="33.2">5</text>
<text x="160.1" y="33.2">5</text>
<text x="163.6" y="34.9">VCC GND</text>
<text x="67.2" y="79">5</text>
<text x="160.1" y="79">5</text>
<text x="163.6" y="80.8">VCC GND</text>
<text x="67.2" y="124.9">5</text>
<text x="160.1" y="124.9">5</text>
<text x="163.6" y="126.6">VCC GND</text>
<text x="67.2" y="170.7">5</text>
<text x="160.1" y="170.7">5</text>
<text x="163.6" y="172.5">VCC GND</text>
<text x="67.2" y="216.6">5</text>
<text x="160.1" y="216.6">5</text>
<text x="163.6" y="218.4">VCC GND</text>
<text x="67.2" y="262.5">5</text>
<text x="160.1" y="262.5">5</text>
<text x="163.6" y="264.2">VCC GND</text>
<text x="67.2" y="308.3">5</text>
<text x="160.1" y="308.3">5</text>
<text x="163.6" y="310.1">VCC GND</text>
</g>
</svg>
